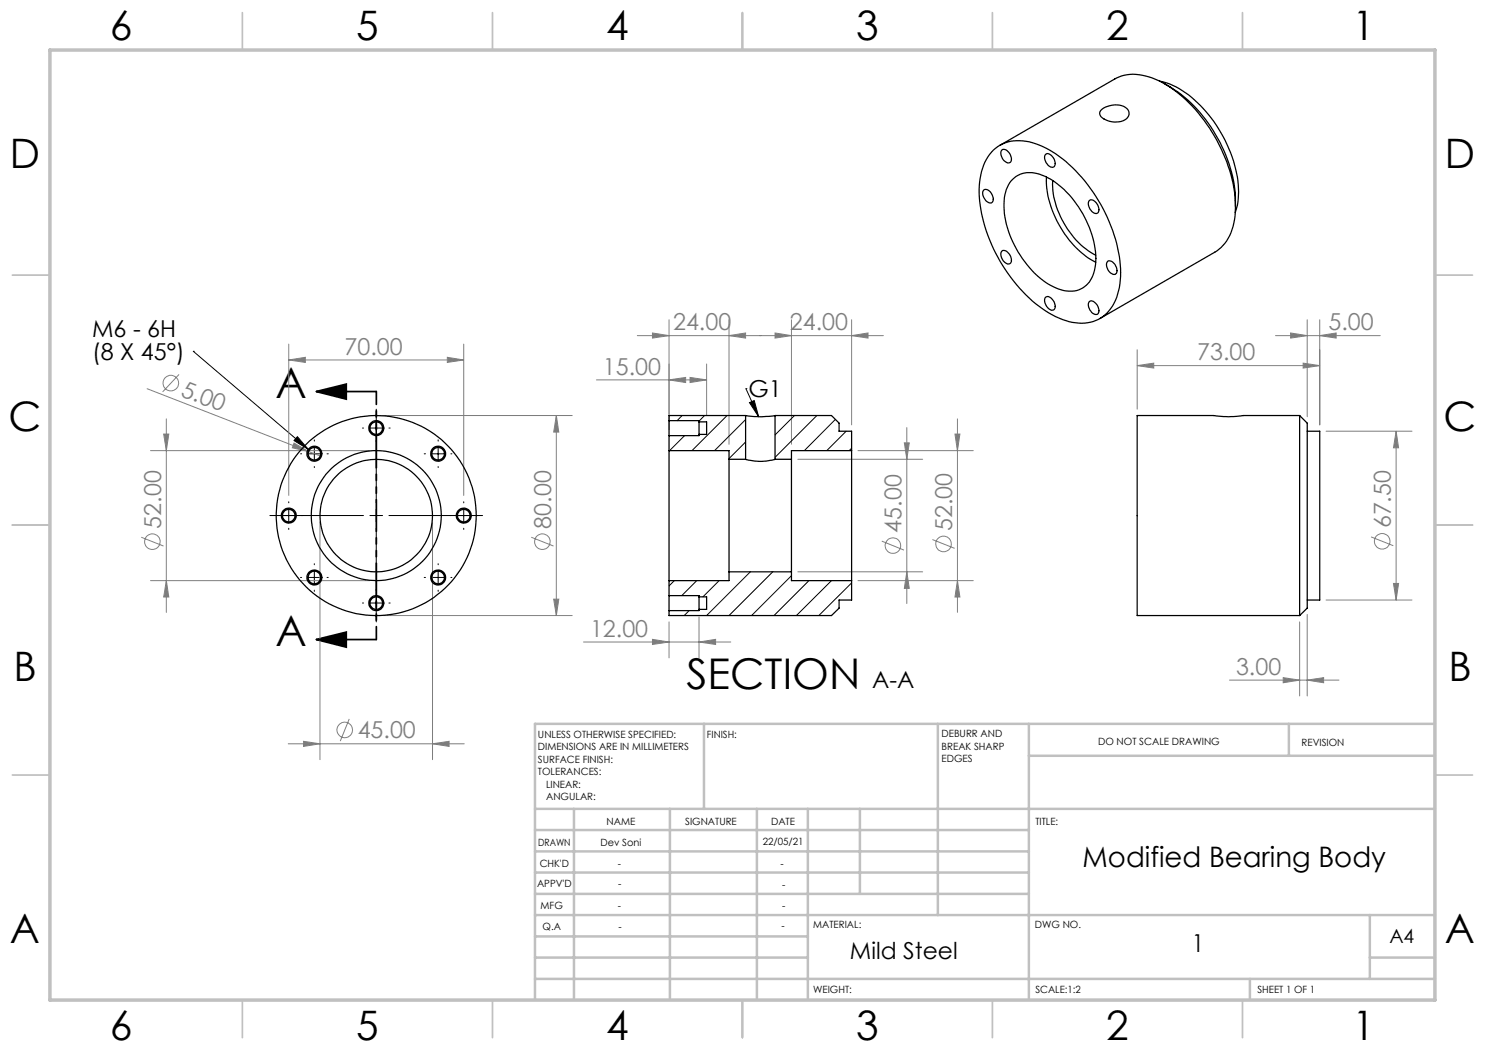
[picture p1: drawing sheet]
<svg xmlns="http://www.w3.org/2000/svg" width="297mm" height="210mm" viewBox="0 0 297 210" stroke-linecap="round" stroke-linejoin="round" font-family="sans-serif">
<g fill="none" stroke="#808080" stroke-width=".2">
<path d="M29.4 77.7l32.3 12.6M35.8 74.9l-3.3 3.5M57.7 72l3.4-.5v1zM57.7 68.8v30.3M57.7 72h35M89.5 71.5l3.2 .5-3.2 .5zM92.7 68.8v30.3M119.3 76h22M127.5 67.1h49.2M130.5 66.6l3.3 .5-3.3 .5zM133.8 64v21.9M133.8 76l3.3-.5v1z"/>
<path d="M138 75.5l3.3 .5-3.3 .5zM141.3 72.8v10.3M145.8 67.1l3.3-.5v1zM145.8 64v24.9M155 66.6l3.3 .5-3.3 .5zM158.3 64v24.9M170.3 67.1l3.3-.5v1zM170.3 64v21M227.4 73.1l3.4-.5v1zM227.4 69.9v11.9M227.4 73.1h36.5M255.1 67.1h20.9"/>
<path d="M258.1 66.6l3.3 .5-3.3 .5zM260.6 72.6l3.3 .5-3.3 .5zM261.4 64v19.4M263.9 67.1l3.3-.5v1zM263.9 64v21M30.1 90.1h43.9M32.7 86.8h1.1l-.5 3.3zM33.3 83.8v38.7M58.8 88.6l2.9 1.7-3.2-.7zM61.7 90.3l2.3 .9M76.5 83.1h37.9M111.3 83.1l.5 3.3h-1.1z"/>
<path d="M111.3 83.1v40M159.6 91.9h24.9M171.6 90.1h23.1M180.9 88.6h1l-.5 3.3zM181.4 85.5v35.2M191 86.8h1l-.5 3.3zM191.5 83.8v38.7M265.2 86.2h17.2M279.2 86.2v33.8M279.2 86.2l.5 3.4h-1zM28.3 107.4l4.4 1.8M30.1 116.1h43.9"/>
<path d="M33.3 116.1l.5 3.3h-1.1zM64 104.4v47.5M86.5 104.4v47.5M106.3 107.4l4.4 1.8M110.7 119.8h1.1l-.5 3.3zM159.6 114.4h24.9M171.6 116.1h23.1M176.4 108.2l4.4 1.8M181.4 114.4l.5 3.3h-1zM186.5 107.9l4.4 1.8M191.5 116.1l.5 3.3h-1zM274.2 107.4l4.5 1.7"/>
<path d="M278.7 116.7h1l-.5 3.3zM76.5 123.1h37.9M116.7 128.4h29.5M130.5 127.9l3.3 .5-3.3 .5zM133.8 124.4v7.2M139.8 128.4l3.3-.5v1zM139.8 123.4v8.2M245.9 136h21.9M256.6 135.5l3.3 .5-3.3 .6zM259.9 124.4v14.8M261.4 136l3.3-.5v1.1zM261.4 122.9v16.3"/>
<path d="M265.2 120h17.2M57.6 148.8h35.3M60.7 148.3l3.3 .5-3.3 .5zM69.8 143.8l-1.7 4.4M86.5 148.8l3.3-.5v1z"/>
<circle cx="34.2" cy="76.6" r="1.56"/>
<circle cx="30.5" cy="108.3" r="1.55"/>
<circle cx="108.5" cy="108.3" r="1.55"/>
<circle cx="178.6" cy="109.1" r="1.56"/>
<circle cx="188.7" cy="108.8" r="1.56"/>
<circle cx="276.4" cy="108.3" r="1.55"/>
<circle cx="69" cy="146" r="1.55"/>
</g>
<g fill="none" stroke="#000" stroke-width=".2">
<path d="M38.7 70.3h.1M38.7 70.3l23 19.6M149.2 77.7h.1M149.2 77.7l2.5 5.7M59.5 87.3l2.2 2.6-2.9-1.8zM60.1 90.8h.2M61.6 90.8h2.5M62.9 88v.2M62.9 89.5v2.5M62.9 93.3v.2M65.4 90.8h.3M72.5 85.6h.2"/>
<path d="M74 85.6h2.5M75.2 81.8v18.8M77.8 85.6h.2M84.8 90.8h.3M86.4 90.8h2.5M87.6 88v.2M87.6 89.5v2.5M87.6 93.3v.2M90.2 90.8h.2M149.9 80.5l.9-.4 .9 3.3zM54 103.1h18.7M57.7 100.4v.2"/>
<path d="M57.7 101.8v2.6M57.7 105.6v.3M60.1 115.5h.2M61.6 115.5h2.5M62.9 112.7v.3M62.9 114.2v2.6M62.9 118v.3M65.4 115.5h.3M74 103.1h2.5M75.2 101.8v2.6M75.2 105.6v18.8M77.8 103.1h18.7"/>
<path d="M84.8 115.5h.3M86.4 115.5h2.5M87.6 112.7v.3M87.6 114.2v2.6M87.6 118v.3M90.2 115.5h.2M92.7 100.4v.2M92.7 101.8v2.6M92.7 105.6v.3M72.5 120.6h.2M74 120.6h2.5M77.8 120.6h.2"/>
</g>
<path d="M63.3 78.3l6-1.5v3zM63.3 78.3h11.9M63.3 127.9l6-1.5v3zM63.3 127.9h11.9" fill="none" stroke="#000" stroke-width=".35"/>
<path d="M75.3 78.3v49.6" fill="none" stroke="#000" stroke-width=".35" stroke-dasharray="6.3 1.3 1.3 1.3 1.3 1.3" stroke-dashoffset="3.8"/>
<g fill="none" stroke="#c0c0c0" stroke-width=".35">
<path d="M48.5 2.5v7.5M98.5 2.5v7.5M148.5 2.5v7.5M198.5 2.5v7.5M248.5 2.5v7.5M2.5 55h7.5M287 55h7.5M2.5 105h7.5M287 105h7.5M2.5 155h7.5M287 155h7.5M48.5 200v7.5"/>
<path d="M98.5 200v7.5M148.5 200v7.5M198.5 200v7.5M248.5 200v7.5"/>
</g>
<g fill="none" stroke="#c0c0c0" stroke-width=".5">
<path d="M140.8 144.8v17M187.6 144.8v38.2M205.8 144.8v55.2M205.8 151.2h81.2M257.8 144.8v6.4M287 144.8h-180v55.2M107 161.8h180M107 178.8h98.8M107 174.5h98.8M107 170.3h98.8M107 166h98.8M114.8 161.8v38.2"/>
<path d="M134 161.8v38.2M151.4 161.8v38.2M161.6 161.8v38.2M172 161.8v17M107 195.8h180M107 191.5h54.6M107 187.3h54.6M107 183h180M250 195.8v4.2M274 191.5h13M274 183v12.8"/>
</g>
<path d="M10 10h277v190h-277z" fill="none" stroke="#c0c0c0" stroke-width=".7"/>
<g fill="#000">
<path d="M63.3 78.3l6-1.5v3zM63.3 127.9l6-1.5v3z"/>
<path d="M59.5 87.3l2.2 2.6-2.9-1.8zM149.9 80.5l.9-.4 .9 3.3z"/>
</g>
<g fill="#808080">
<path d="M58.8 88.6l2.9 1.7-3.2-.7z"/>
<path d="M263.9 67.1l3.3-.5v1zM258.1 66.6l3.3 .5-3.3 .5zM260.6 72.6l3.3 .5-3.3 .5zM227.4 73.1l3.4-.5v1zM139.8 128.4l3.3-.5v1zM130.5 127.9l3.3 .5-3.3 .5zM138 75.5l3.3 .5-3.3 .5zM133.8 76l3.3-.5v1z"/>
<path d="M60.7 148.3l3.3 .5-3.3 .5zM86.5 148.8l3.3-.5v1zM57.7 72l3.4-.5v1zM89.5 71.5l3.2 .5-3.2 .5zM256.6 135.5l3.3 .5-3.3 .6zM261.4 136l3.3-.5v1.1zM130.5 66.6l3.3 .5-3.3 .5zM145.8 67.1l3.3-.5v1zM155 66.6l3.3 .5-3.3 .5zM170.3 67.1l3.3-.5v1z"/>
<path d="M191.5 116.1l.5 3.3h-1zM191 86.8h1l-.5 3.3zM181.4 114.4l.5 3.3h-1zM180.9 88.6h1l-.5 3.3z"/>
<path d="M111.3 83.1l.5 3.3h-1.1zM110.7 119.8h1.1l-.5 3.3zM32.7 86.8h1.1l-.5 3.3zM33.3 116.1l.5 3.3h-1.1zM279.2 86.2l.5 3.4h-1zM278.7 116.7h1l-.5 3.3z"/>
</g>
<g fill="none" stroke="#000" stroke-width=".25">
<path d="M231.9 16.2a17.2 17.2 0 0 1 9.3 6.1 25.6 25.6 0 0 1 6.5 16.8l-.2 2-.4 1.4M233 16.8a28.8 28.8 0 0 1 13.5 18.5l.6 3.2v2.8M196.7 38a1.44 1.44 0 0 1 1.9 1.4 .76 .76 0 0 1-.2 1.1 .76 .76 0 0 1-1-.2 1.88 1.88 0 0 1-.7-2.3zM198.7 30a8.3 8.3 0 0 1 9.1-1 27 27 0 0 1 12.4 11.9 26.9 26.9 0 0 1 3.8 15.9 8.8 8.8 0 0 1-4.3 7.1 9.6 9.6 0 0 1-8.5-.5 29.5 29.5 0 0 1-13.3-15.4 22.8 22.8 0 0 1-1.6-13.8 9.3 9.3 0 0 1 2.4-4.2zM200 29.1l23-13.3a8.8 8.8 0 0 1 8.1 .1 27.9 27.9 0 0 1 12.7 13 24.8 24.8 0 0 1 3 15.7 8.4 8.4 0 0 1-3.8 5.8l-23 13.3M200.4 30a1.44 1.44 0 0 1 1.8 1.4 .76 .76 0 0 1-.1 1.1 .76 .76 0 0 1-1.1-.2 1.87 1.87 0 0 1-.6-2.3zM202.2 36.2a5.2 5.2 0 0 1 6.3-1.1 17.1 17.1 0 0 1 8.4 8.3 16.2 16.2 0 0 1 2 10.7 5 5 0 0 1-7.2 3.7 17.4 17.4 0 0 1-8.8-8.8 15.3 15.3 0 0 1-1.6-11.1zM209.2 30.8a1.76 1.76 0 0 1 1.8 1.9 .7 .7 0 0 1-.4 .8 .7 .7 0 0 1-.9-.3 1.69 1.69 0 0 1-.5-2.4zM209.3 35.4a20.1 20.1 0 0 0 6.6 14.8l1.6 1.3 1.6 .9M210.5 36.1a17.2 17.2 0 0 0 8.6 14.9M220.1 22.1a4.3 4.3 0 0 1 5.3-.4 1.43 1.43 0 0 1 .4 1.5 1.43 1.43 0 0 1-1.2 1 4.3 4.3 0 0 1-4.5-1.1 .83 .83 0 0 1 0-1zM200.4 50.2a1.44 1.44 0 0 1 1.8 1.4 .79 .79 0 0 1-.7 1.2 1.97 1.97 0 0 1-1.1-2.6z"/>
<path d="M209 59.6a.84 .84 0 0 1 1.5 .3 1.43 1.43 0 0 1 .1 2.1 1.88 1.88 0 0 1-1.7-2zM217.9 40.1a1.23 1.23 0 0 1 1.6 .9 1.27 1.27 0 0 1-.1 1.7 1.88 1.88 0 0 1-1.7-2.1zM221.6 52.2a1.74 1.74 0 0 1 1.5 2.6 1.53 1.53 0 0 1-1.8-1.5v-.7zM217.9 60.3a1.23 1.23 0 0 1 1.6 .9 1.27 1.27 0 0 1-.1 1.7 1.84 1.84 0 0 1-1.5-2.6zM133.8 84.1v3M133.8 90.1v26M133.8 84.1h6v.3M133.8 90.1h12v1.8M133.8 87.1v3M139.8 84.4v2.5M139.8 84.4h1.5v2.5h-1.5M139.8 86.9v.2h-6"/>
<path d="M145.8 91.9v22.5M145.8 91.9h3.3M149.1 91.9a10.4 10.4 0 0 0 5.9 0M149.1 83.1a17.6 17.6 0 0 0 5.9 0M149.1 83.1h-15.3v1M149.1 83.1v8.8M155 83.1h11.3l1.5 1.5v1.6h2.5v3.9M155 91.9h3.3M155 83.1v8.8M158.3 91.9v22.5M170.3 90.1v26M170.3 90.1h-12v1.8"/>
<path d="M259.9 83.1l1.5 1.5v37l-1.5 1.5M259.9 83.1v40M259.9 83.1h-11.3a17.7 17.7 0 0 1-5.9 0h-15.3v40h32.5M261.4 86.2h2.5v33.8h-2.5M133.8 119.1v3M133.8 116.1v3M133.8 119.1h6v.3M139.8 119.4v2.5M139.8 119.4h1.5v2.5h-1.5M145.8 114.4h12.5M145.8 114.4v1.7h-12M158.3 114.4v1.7h12"/>
<path d="M170.3 116.1v3.9h-2.5v1.6l-1.5 1.5h-32.5v-1M139.8 121.9v.2h-6"/>
<circle cx="62.9" cy="90.7" r="1.5"/>
<circle cx="62.9" cy="90.7" r="1.25"/>
<circle cx="75.3" cy="85.6" r="1.51"/>
<circle cx="75.3" cy="85.6" r="1.25"/>
<circle cx="87.6" cy="90.7" r="1.5"/>
<circle cx="87.6" cy="90.7" r="1.25"/>
<circle cx="57.7" cy="103.1" r="1.25"/>
<circle cx="57.8" cy="103.1" r="1.51"/>
<circle cx="62.9" cy="115.5" r="1.5"/>
<circle cx="62.9" cy="115.5" r="1.25"/>
<circle cx="75.3" cy="103.1" r="20"/>
<circle cx="75.3" cy="103.1" r="11.2"/>
<circle cx="75.3" cy="103.1" r="13"/>
<circle cx="87.6" cy="115.5" r="1.5"/>
<circle cx="87.6" cy="115.5" r="1.25"/>
<circle cx="92.8" cy="103.1" r="1.51"/>
<circle cx="92.8" cy="103.1" r="1.25"/>
<circle cx="75.3" cy="120.6" r="1.51"/>
<circle cx="75.3" cy="120.6" r="1.25"/>
</g>
<g fill="none" stroke="#000" stroke-width=".2">
<path d="M136.4 83.1l-1 1M136.9 87.1l-3 3M140.9 83.1l-1.1 1.1M145.4 83.1l-7 7M149.1 83.9l-6.2 6.2M149.1 88.4l-3.3 3.3M158.9 83.1l-3.9 3.9M163.4 83.1l-8.4 8.4M167.1 83.9l-6.2 6.2M169.2 86.2l-3.9 3.9M170.3 89.7l-.5 .4M134.9 116.1l-1.1 1.1"/>
<path d="M139.3 116.1l-3 3M143.8 116.1l-3.2 3.3M150.1 114.4l-8.8 8.7M154.6 114.4l-8.8 8.7M158.3 115.1l-8 8M161.8 116.1l-7 7M166.3 116.1l-7 7M170.3 116.6l-6.5 6.5M137.8 122.1l-1 1"/>
</g>
<g font-size="8.5">
<text x="55.1" y="79.5">A</text>
<text x="55.1" y="129.1">A</text>
<text x="137.3" y="137.7">SECTION</text>
</g>
<g font-size="8.1">
<text x="22" y="8">6</text>
<text x="71.2" y="8">5</text>
<text x="121.2" y="8">4</text>
<text x="171.3" y="8">3</text>
<text x="221.3" y="8">2</text>
<text x="270.5" y="8">1</text>
<text x="2" y="33.6">D</text>
<text x="289" y="33.6">D</text>
<text x="1.7" y="86.1">C</text>
<text x="288.7" y="86.1">C</text>
<text x="2.7" y="136.1">B</text>
<text x="289.7" y="136.1">B</text>
<text x="2" y="188.6">A</text>
<text x="289" y="188.6">A</text>
<text x="22" y="208">6</text>
<text x="71.2" y="208">5</text>
<text x="121.2" y="208">4</text>
<text x="171.3" y="208">3</text>
<text x="221.3" y="208">2</text>
<text x="270.5" y="208">1</text>
</g>
<text font-size="5.6" x="216.5" y="173.4">Modified Bearing Body</text>
<text font-size="4.9" x="238.4" y="190.3">1</text>
<g font-size="4.7">
<text x="18.4" y="67.4">M6 - 6H</text>
<text x="18.4" y="72">(8 X 45°)</text>
<text x="149.7" y="79.4">G1</text>
<text x="174.4" y="137.7">A-A</text>
<text x="170" y="191.8">Mild Steel</text>
</g>
<g font-size="4.7" fill="#808080">
<text x="68.9" y="70.9">70.00</text>
<text x="134.6" y="66.1">24.00</text>
<text x="158" y="66.1">24.00</text>
<text x="265.7" y="66.1">5.00</text>
<text x="120.6" y="75">15.00</text>
<text x="239.5" y="72.1">73.00</text>
<text x="36" y="79.1" transform="rotate(21 36 79.1)">5.00</text>
<text x="32.2" y="105.8" transform="rotate(-90 32.2 105.8)">52.00</text>
<text x="110.2" y="105.8" transform="rotate(-90 110.2 105.8)">80.00</text>
<text x="180.3" y="106.5" transform="rotate(-90 180.3 106.5)">45.00</text>
<text x="190.4" y="106.2" transform="rotate(-90 190.4 106.2)">52.00</text>
<text x="278.2" y="105.7" transform="rotate(-90 278.2 105.7)">67.50</text>
<text x="118" y="127.4">12.00</text>
<text x="247.2" y="135">3.00</text>
<text x="71.5" y="147.7">45.00</text>
</g>
<text font-size="3.9" x="277.9" y="188.5">A4</text>
<g font-size="2">
<text x="107.6" y="147.6">UNLESS OTHERWISE SPECIFIED:</text>
<text x="141.4" y="147.6">FINISH:</text>
<text x="188.3" y="147.5">DEBURR AND</text>
<text x="188.3" y="150">BREAK SHARP</text>
<text x="219.6" y="149">DO NOT SCALE DRAWING</text>
<text x="260.3" y="149.2">REVISION</text>
<text x="107.6" y="150.1">DIMENSIONS ARE IN MILLIMETERS</text>
<text x="107.6" y="152.6">SURFACE FINISH:</text>
<text x="107.6" y="155.1">TOLERANCES:</text>
<text x="188.3" y="152.5">EDGES</text>
<text x="109.2" y="157.6">LINEAR:</text>
<text x="109.2" y="160.1">ANGULAR:</text>
<text x="121.3" y="165">NAME</text>
<text x="137" y="164.9">SIGNATURE</text>
<text x="154.2" y="164.9">DATE</text>
<text x="207.1" y="164.9">TITLE:</text>
<text x="107.6" y="169.1">DRAWN</text>
<text x="107.9" y="173.3">CHK'D</text>
<text x="120.1" y="169.1">Dev Soni</text>
<text x="123.6" y="173.3">-</text>
<text x="152.5" y="168.9">22/05/21</text>
<text x="156.1" y="173.3">-</text>
<text x="107.4" y="177.4">APPV'D</text>
<text x="123.7" y="177.4">-</text>
<text x="156.4" y="177.6">-</text>
<text x="108.1" y="181.8">MFG</text>
<text x="108.5" y="186">Q.A</text>
<text x="123.6" y="181.8">-</text>
<text x="123.7" y="186">-</text>
<text x="156.3" y="185.9">-</text>
<text x="156.5" y="181.7">-</text>
<text x="162.6" y="185.5">MATERIAL:</text>
<text x="207" y="185.5">DWG NO.</text>
<text x="162.6" y="198.5">WEIGHT:</text>
<text x="207.1" y="198.6">SCALE:1:2</text>
<text x="251.5" y="198.6">SHEET 1 OF 1</text>
</g>
</svg>
